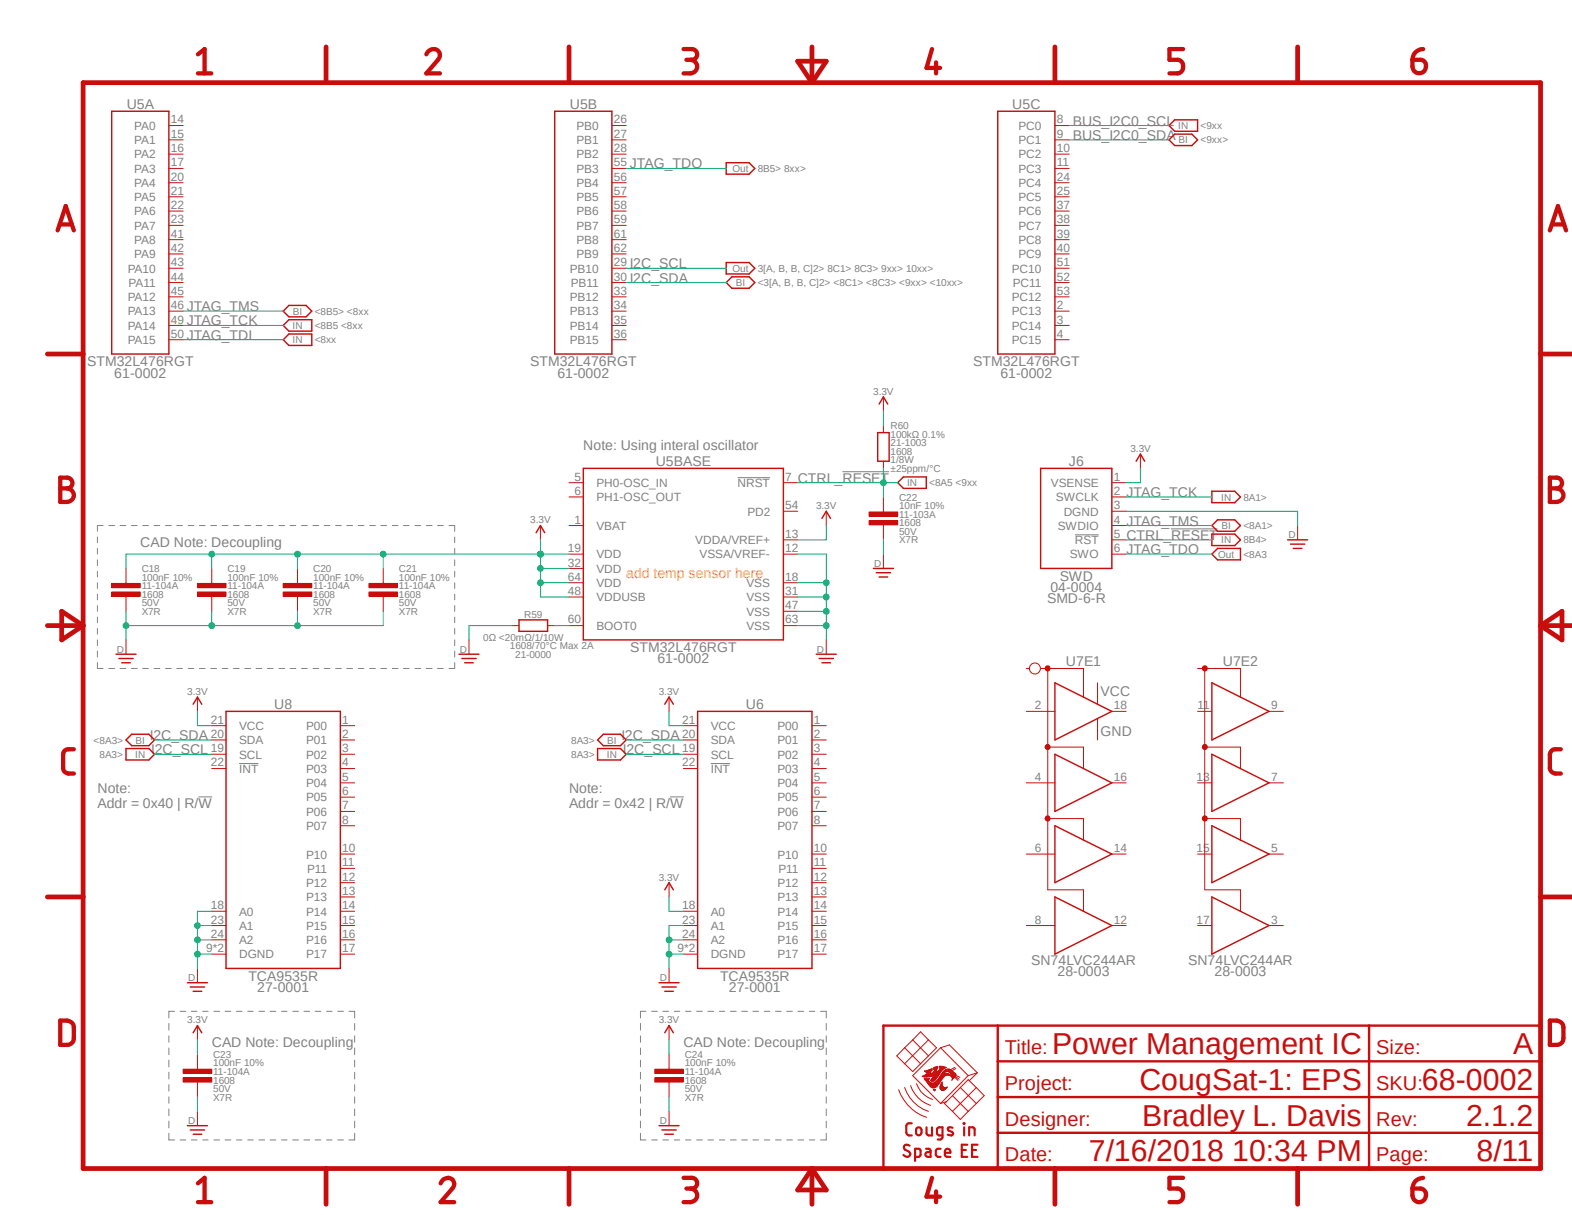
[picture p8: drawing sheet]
<svg xmlns="http://www.w3.org/2000/svg" width="279mm" height="216mm" viewBox="0 0 279 216" stroke-linecap="round" stroke-linejoin="round" font-family="sans-serif">
<path d="M8 6.1l271.4 104.1M279.4 111.6l-271.4 104.1" fill="none" stroke="#fff" stroke-width=".18"/>
<g fill="none" stroke="#808080" stroke-width=".18">
<path d="M17.3 95.4v1M17.3 97.5v1M17.3 99.5v1M18.3 93.4h-1v1M19.3 93.4h1.1M21.3 93.4h1.1M23.4 93.4h1M25.4 93.4h1M27.4 93.4h1M29.4 93.4h1M31.4 93.4h1M33.4 93.4h1.1"/>
<path d="M35.4 93.4h1M37.5 93.4h1M39.5 93.4h1M41.5 93.4h1M43.5 93.4h1M45.5 93.4h1M47.5 93.4h1.1M49.6 93.4h1M51.6 93.4h1M53.6 93.4h1M55.6 93.4h1M57.6 93.4h1"/>
<path d="M59.6 93.4h1.1M61.6 93.4h1.1M63.7 93.4h1M65.7 93.4h1M67.7 93.4h1M69.7 93.4h1M71.7 93.4h1M73.7 93.4h1.1M75.8 93.4h1M77.8 93.4h1M79.8 93.4h1v1M80.8 95.4v1"/>
<path d="M80.8 97.5v1M80.8 99.5v1M131.1 84.9h5.8M149.7 83.8h8.3M191.1 95h4.2M208.1 94h8.3M17.3 117.7v1.1h1M17.3 101.5v1M17.3 103.5v1.1M17.3 105.6v1M17.3 107.6v1M17.3 109.6v1.1"/>
<path d="M17.3 111.7v1M17.3 113.7v1M17.3 115.7v1.1M19.3 118.8h1.1M21.3 118.8h1.1M23.4 118.8h1M25.4 118.8h1M27.4 118.8h1M29.4 118.8h1M31.4 118.8h1M33.4 118.8h1.1M35.4 118.8h1"/>
<path d="M37.5 118.8h1M39.5 118.8h1M41.5 118.8h1M43.5 118.8h1M45.5 118.8h1M47.5 118.8h1.1M49.6 118.8h1M51.6 118.8h1M53.6 118.8h1M55.6 118.8h1M57.6 118.8h1M59.6 118.8h1.1"/>
<path d="M61.6 118.8h1.1M63.7 118.8h1M65.7 118.8h1M67.7 118.8h1M69.7 118.8h1M71.7 118.8h1M73.7 118.8h1.1M75.8 118.8h1M77.8 118.8h1M80.8 101.5v1M80.8 103.5v1.1M80.8 105.6v1"/>
<path d="M80.8 107.6v1M80.8 109.6v1.1M80.8 111.7v1M80.8 113.7v1M80.8 115.7v1.1M80.8 117.7v1.1h-1M42.5 135.7h3.4M126.3 135.7h3.5M35.3 141.6h2.4M119.1 141.6h2.4M31 179.7h-1v1.2M32 179.7h1"/>
<path d="M34 179.7h1M36 179.7h1M38 179.7h1M40 179.7h1M42 179.7h1M44 179.7h1M46 179.7h1M48 179.7h1M50 179.7h1M52 179.7h1M54 179.7h1M56 179.7h1"/>
<path d="M58 179.7h1M60 179.7h1M62 179.7h1v1.2M114.8 179.7h-1v1.2M115.8 179.7h1M117.8 179.7h1M119.8 179.7h1M121.8 179.7h1M123.8 179.7h1M125.8 179.7h1M127.8 179.7h1M129.8 179.7h1.1"/>
<path d="M131.8 179.7h1M133.8 179.7h1M135.8 179.7h1M137.8 179.7h1.1M139.8 179.7h1M141.8 179.7h1M143.8 179.7h1M145.8 179.7h1.1v1.2M30 181.9v1.1M30 184.1v1.1M30 186.2v1.2M30 188.4v1.2"/>
<path d="M30 190.5v1.2M30 192.7v1.2M30 194.9v1.1M30 197.1v1.1M30 199.2v1.2M63 181.9v1.1M63 184.1v1.1M63 186.2v1.2M63 188.4v1.2M63 190.5v1.2M63 192.7v1.2M63 194.9v1.1"/>
<path d="M63 197.1v1.1M63 199.2v1.2M113.8 181.9v1.1M113.8 184.1v1.1M113.8 186.2v1.2M113.8 188.4v1.2M113.8 190.5v1.2M113.8 192.7v1.2M113.8 194.9v1.1M113.8 197.1v1.1M113.8 199.2v1.2M146.9 181.9v1.1"/>
<path d="M146.9 184.1v1.1M146.9 186.2v1.2M146.9 188.4v1.2M146.9 190.5v1.2M146.9 192.7v1.2M146.9 194.9v1.1M146.9 197.1v1.1M146.9 199.2v1.2M30 201.4v1.2h1M32 202.6h1M34 202.6h1M36 202.6h1"/>
<path d="M38 202.6h1M40 202.6h1M42 202.6h1M44 202.6h1M46 202.6h1M48 202.6h1M50 202.6h1M52 202.6h1M54 202.6h1M56 202.6h1M58 202.6h1M60 202.6h1"/>
<path d="M63 201.4v1.2h-1M113.8 201.4v1.2h1M115.8 202.6h1M117.8 202.6h1M119.8 202.6h1M121.8 202.6h1M123.8 202.6h1M125.8 202.6h1M127.8 202.6h1M129.8 202.6h1.1M131.8 202.6h1M133.8 202.6h1"/>
<path d="M135.8 202.6h1M137.8 202.6h1.1M139.8 202.6h1M141.8 202.6h1M143.8 202.6h1M146.9 201.4v1.2h-1.1"/>
</g>
<g fill="none" stroke="#c90d0c" stroke-width=".85">
<path d="M14.8 14.7h259v192.9h-259zM58 8.3v6.4M101.1 8.3v6.4M141.8 10.9h5.1l-2.6 3.8zM144.3 8.3v6.4M187.5 8.3v6.4M230.6 8.3v6.4M8.4 62.9h6.4M273.8 62.9h5.6M8.4 111.2h6.4M11 108.6l3.8 2.6-3.8 2.5zM273.8 111.2h5.6"/>
<path d="M273.8 111.2l3.8-2.6v5.1zM8.4 159.4h6.4M273.8 159.4h5.6M58 207.6v6.4M101.1 207.6v6.4M144.3 207.6v6.4M144.3 207.6l2.6 3.9h-5.1zM187.5 207.6v6.4M230.6 207.6v6.4"/>
</g>
<g fill="none" stroke="#c90d0c" stroke-width=".76">
<path d="M35.2 9.7l1.2-1v4.3M35.2 13h2.3M75.8 9.7a1.23 1.23 0 0 1 1.2-1 1.23 1.23 0 0 1 1.2 1.1l-.3 .8-2.1 2.4h2.4M121.5 8.7h1.4a.95 .95 0 0 1 1 1 .95 .95 0 0 1-1 .9h-.9M122.7 10.6a1.21 1.21 0 0 1 1.2 1.2 1.21 1.21 0 0 1-1.2 1.2h-1.2M165.7 8.7l-1 3.4h2.4M166.4 11.1v1.9M210.3 8.7h-2.4v1.9h1.4a1.23 1.23 0 0 1 1 1.2 1.23 1.23 0 0 1-1 1.2h-1.4M251 10.6h1.5a1.2 1.2 0 0 1 .9 1.4 1.2 1.2 0 0 1-1.2 1 1.2 1.2 0 0 1-1.2-1.2zM252.9 8.7a1.88 1.88 0 0 0-1.9 1.9M10.6 39.9h2.2M275.8 39.9h2.2"/>
<path d="M10.2 40.9l1.5-4.3 1.4 4.3M275.5 40.9l1.4-4.3 1.4 4.3M10.7 84.9h1.2a.95 .95 0 0 1 1 .9 .95 .95 0 0 1-1 1 1.21 1.21 0 0 1 1.2 1.2 1.21 1.21 0 0 1-1.2 1.2h-1.2zM10.7 86.8h1.2M275.5 84.9h1.2a.95 .95 0 0 1 .9 .9 .95 .95 0 0 1-.9 1 1.21 1.21 0 0 1 1.2 1.2 1.21 1.21 0 0 1-1.2 1.2h-1.2zM275.5 86.8h1.2M13.1 133.1h-1a.87 .87 0 0 0-.9 1v2.4a.97 .97 0 0 0 .9 1h1M277.4 133.1h-1a.94 .94 0 0 0-.9 1v2.4a1.07 1.07 0 0 0 .9 1h1M10.7 181.4a2.22 2.22 0 0 1 2.2 .5l.2 .7v1.9a1.13 1.13 0 0 1-1.2 1.2h-1.2zM275.5 181.4a2.22 2.22 0 0 1 2.2 .5l.2 .7v1.9a1.13 1.13 0 0 1-1.2 1.2h-1.2zM35.2 210.3l1.2-1v4.3M35.2 213.6h2.3"/>
<path d="M78.3 210.3a1.2 1.2 0 0 1 1.4-1 1.2 1.2 0 0 1 1 1.4l-.3 .5-2.1 2.4h2.4M121.5 209.3h1.4a.95 .95 0 0 1 1 .9 .95 .95 0 0 1-1 1h-.9M122.7 211.2a1.21 1.21 0 0 1 1.2 1.2 1.21 1.21 0 0 1-1.2 1.2h-1.2M165.7 209.3l-1 3.3h2.4M166.4 211.7v1.9M210.3 209.3h-2.4v1.9h1.4a1.23 1.23 0 0 1 1 1.2 1.23 1.23 0 0 1-1 1.2h-1.4M251 211.2h1.5a1.2 1.2 0 0 1 .9 1.3 1.2 1.2 0 0 1-1.2 1.1 1.2 1.2 0 0 1-1.2-1.2zM252.9 209.3a1.88 1.88 0 0 0-1.9 1.9"/>
</g>
<path d="M177.3 194.9h96.5M177.3 182.2v25.4M177.3 188.6h96.5M243.3 182.2v25.4M273.8 182.2h-116.8v25.4M177.3 201.3h96.5" fill="none" stroke="#c90d0c" stroke-width=".42"/>
<g fill="none" stroke="#c90d0c" stroke-width=".18">
<path d="M30 22.3h2.6M30 24.8h2.6M30 27.4h2.6M30 29.9h2.6M30 32.5h2.6M30 35h2.6M30 37.5h2.6M108.8 22.3h2.5M108.8 24.8h2.5M108.8 27.4h2.5M108.8 29.9h2.5M108.8 32.5h2.5"/>
<path d="M108.8 35h2.5M108.8 37.5h2.5M187.5 22.3h2.5M187.5 24.8h2.5M187.5 27.4h2.5M187.5 29.9h2.5M187.5 32.5h2.5M187.5 35h2.5M187.5 37.5h2.5M30 40h2.6M30 42.6h2.6M30 45.1h2.6"/>
<path d="M30 47.7h2.6M30 50.2h2.6M30 52.7h2.6M30 55.3h2.6M30 57.8h2.6M108.8 40h2.5M108.8 42.6h2.5M108.8 45.1h2.5M108.8 47.7h2.5M108.8 50.2h2.5M108.8 52.7h2.5M108.8 55.3h2.5"/>
<path d="M108.8 57.8h2.5M187.5 40h2.5M187.5 42.6h2.5M187.5 45.1h2.5M187.5 47.7h2.5M187.5 50.2h2.5M187.5 52.7h2.5M187.5 55.3h2.5M187.5 57.8h2.5M30 60.4h2.6M108.8 60.4h2.5M157 70.5v2.6"/>
<path d="M187.5 60.4h2.5M96.1 93.4v2.5M101.1 85.8h2.6M101.1 88.3h2.6M101.1 93.4h2.6M101.1 98.5h2.6M139.2 85.8h2.6M139.2 90.8h2.6M139.2 95.9h2.6M139.2 98.5h2.6M146.9 90.8v2.6M197.6 85.8h2.6"/>
<path d="M197.6 88.3h2.6M197.6 90.8h2.6M197.6 93.4h2.6M197.6 95.9h2.6M197.6 98.5h2.6M22.4 101v2.5M22.4 106.1v2.5M22.4 113.7v2.5M101.1 106.1h2.6M101.1 101h2.6M101.1 103.5h2.6M101.1 111.2h2.6"/>
<path d="M139.2 106.1h2.6M139.2 103.5h2.6M139.2 111.2h2.6M139.2 108.6h2.6M146.9 113.7v2.5M37.6 128.9h2.6M37.6 131.5h2.6M37.6 134h2.6M37.6 136.6h2.6M60.5 128.9h2.5M60.5 131.5h2.5M60.5 134h2.5"/>
<path d="M60.5 136.6h2.5M60.5 139.1h2.5M60.5 141.6h2.5M60.5 144.2h2.5M60.5 146.7h2.5M60.5 151.8h2.5M60.5 154.3h2.5M60.5 156.8h2.5M60.5 159.4h2.5M37.6 161.9h2.6M37.6 164.5h2.6M37.6 167h2.6"/>
<path d="M37.6 169.5h2.6M60.5 161.9h2.5M60.5 164.5h2.5M60.5 167h2.5M60.5 169.5h2.5M159.7 193.6a7.9 7.9 0 0 0 5 4.9M160.8 193.3a6.9 6.9 0 0 0 4.2 4.2M160.8 186.2l-1.4 1.4 1.4 1.4M160.8 186.2l2.8 2.8M161.8 192.9a5.6 5.6 0 0 0 3.6 3.5M162.2 184.8l1.4-1.5 1.4 1.5M162.2 184.8l-1.4 1.4"/>
<path d="M162.2 184.8l2.8 2.8M162.9 192.6a4.4 4.4 0 0 0 2.8 2.8M164 191.2h1.6M164 191.3h1.3M164.3 191.1l-.4 .2 .8 .1 1.2-.3-.2 .5M164.3 191.1h2.5M164.3 190.3h.1M164.3 190.3l.5 .4-.1 .2M164.3 191.7h.8M164.3 190.4h1.1M164.4 191.8h.7M164.4 191.1h2.4"/>
<path d="M164.5 191.9h.4M164.5 190.5h.9M164.5 192h.5M164.5 191h2.4M164.6 192.1h.5M164.6 190.5h.8M164.7 192.2h.4M164.7 190.9l-.4 .2M164.7 190.9h2.3M164.7 190.2h.8M164.7 192.2h.5M164.8 190.8h.6"/>
<path d="M164.8 190.6h.6M164.8 192.3h.6M164.8 190.7h.6M164.9 192.5h2M164.9 191.9l.3-.3-.9 .1 .9 1.2M164.9 191.9l.6 .5M165 192.6h1.8M165 190.2h.7M165 184.8l1.5 1.4-4.3 4.2-1.4-1.4M165 184.8l-4.2 4.2M165.1 192.7h1.7M165.1 192.8h1.6"/>
<path d="M165.2 192.9a.78 .78 0 0 0 1.1 .3M165.2 192.9h1.5M165.2 190.1h.5M165.3 193h1.3M165.3 193h1.2M165.4 193.1h1M165.4 192h.7M165.4 191.9h.8M165.4 190h.3M165.5 192.1h.5M165.5 191.8h.8M165.6 193.2h.7"/>
<path d="M165.6 190.8h1.4M165.6 191.7h.8M165.6 189.9h.1M165.7 191.6l-.3 .4 .2 .2 .4-.1M165.7 189.9v.3l-.3 .1v.6l.5-.4M165.7 189.9l-1.4 .4M165.7 191.6h.7M165.7 191.6h.8M165.7 190.7h1.3M165.8 191.5h.7M165.8 191.4h.8M165.8 190.6h1.3"/>
<path d="M165.9 191.3h.8M165.9 191.2h.9M165.9 190.5h.6M165.9 189.7l.1 .4 .1-.1-.1 .4M165.9 190h.6M165.9 189.9h.6M165.9 189.7h.8M166 193.7h.2M166 192.4h1M166 190.4l-.1 .1M166 190.4h.5M166.1 190.2h.4"/>
<path d="M166.1 193.6h.2l-.2 .2M166.1 190.1h.4M166.2 192l-.2 .1M166.2 189.7h-.3M166.2 189.7h.5M166.2 192.3h.8M166.2 193.6h-.3l.2 .2M166.3 192.2l-.5 .2h-1M166.3 192.2h.8M166.4 192.2h.7M166.4 189.6l.3-.1v.3h-.8M166.4 189.6l-.2 .1"/>
<path d="M166.4 189.6h.3M166.4 193.1l-.1 .1M166.5 190.4v.2l.2-.1M166.5 189.8v.6M166.5 192.1h.7M166.5 191.5l-.3 .5M166.5 190.5h.7M166.6 192h.7M166.6 193l-.2 .1M166.7 191.9h.6M166.7 190.5h.5M166.7 191.8h.7"/>
<path d="M166.8 190.4h.5M166.8 191.1l-.3 .4M166.8 191.7h.6M166.8 191.7l-.5 .5M166.8 191.6h.7M166.8 190.2h.6M166.8 192.6l-.2 .4M166.9 191.6h.7M166.9 190.2l-.2 .3M166.9 190.2h.5M167 191.5h.6M167 191.4h.7"/>
<path d="M167 190.8l-.2 .3M167 190.1h.5M167 189.7h1.1M167 189.6h.8M167 191.3h.8M167 190h.6M167.1 193.4h1.1M167.1 193.3h1.2M167.1 193.2h.6M167.1 193.1h.5M167.1 193h.5M167.1 189.9h.6"/>
<path d="M167.1 193.5h1M167.1 193h.4M167.1 189.8h.8M167.1 191.2h.8M167.2 186.2l4.9 4.9M167.2 186.2l-5 4.9 5 5M167.2 186.2l1.5-.5 5 4.9M167.2 193.5h.8M167.2 192.9h.3M167.2 192.8h.2M167.2 191.1h.9M167.2 192.7h.2"/>
<path d="M167.2 191.1h1.7M167.3 193.6h.6M167.3 192.6h.1M167.3 191h1.5M167.3 192.5l.2-.2-.1 .4M167.3 192.5l-.2 .6 .1 .4M167.3 192.5h.1M167.3 190.9h1.4M167.4 193.7h.4M167.4 192.4h.1M167.4 190.8h1.1M167.4 192.7l.1 .3"/>
<path d="M167.4 192.3l.1 .1M167.4 190.7h.4M167.4 190.7l-.6 1M167.5 193l.3 .3 .6-.1a.69 .69 0 0 1-.5 .5 .69 .69 0 0 1-.7-.2M167.5 190.6h.4M167.6 190.5h.3M167.6 190.5h.5M167.7 190.4h1.5M167.8 190.2h1.4M167.9 189.8l-.4 .3-.5 .7M167.9 189.8l.3-.1-1.2-.2v.3h.1l-.2 .4M167.9 191.2l-1.1 1.4"/>
<path d="M167.9 190.2h1.1M168.1 190.1h.8M168.1 190.1a1.08 1.08 0 0 1 1.4 .4l.2 .2M168.1 190.1l-.7 .6M168.2 195.7l-.3 .4 1.4 1.4M168.3 193.2h.1M168.4 191.1l-.5 .1M168.6 190.5h.8M168.7 190.5h.8M168.8 191.1h.2M168.8 190.6l-.5-.2-.5 .3 .6 .1 .6 .3M168.8 190.6h.8"/>
<path d="M168.8 190.6l.3 .4M168.9 191.1h.1M168.9 190.7h.8M169 190.8h.8M169 191.2h.8M169 190.9h.9M169.1 191h.8M169.1 191v.2h-.1l.3 .4M169.1 191.3h.7M169.1 191.1h.7M169.1 191.1h.8M169.2 191.4h.5l.6 .6"/>
<path d="M169.2 191.5h.4M169.2 191.8v.2M169.2 191.7h.1M169.2 191.6h.3M169.3 194.7l2.8 2.8M169.3 197.5l1.4 1.4 1.4-1.4M169.3 194.7l-1.1 1M169.3 191.6h.1M169.3 191.6l-.1 .2M169.4 191.6l-.2 .2M169.7 189.7l-.8 .4M169.7 190.7l.2 .2"/>
<path d="M169.8 191.3l.7 .5M169.8 191.2l-.4 .4M169.8 191.1l.8 .3M169.9 189.9l-.7 .4M169.9 190.9l-.1 .3M170.7 193.3l1.4-1.4 1.4 1.4M170.7 193.3l-1.4 1.4M170.7 193.3l2.8 2.8M172.1 191.1l-4.9 5 1-.4M173.5 193.3l1.4 1.4-1.4 1.4M173.5 196.1l-1.4 1.4M173.5 193.3l-4.2 4.2"/>
<path d="M173.7 190.6l-1.6 .5M173.7 190.6l-1.4 1.4"/>
</g>
<g fill="none" stroke="#c90d0c" stroke-width=".38">
<path d="M162.1 199.6h-.8l-.2 .5 .1 1.4 .3 .3h.6M171.3 199.6l.1 .1zM161.7 203.6a.6 .6 0 0 0-1 .3l.2 .4 .6 .3a.55 .55 0 0 1 .1 .9 .55 .55 0 0 1-.8-.1l-.2-.2M162.6 205.6h.7l.3-.2v-.9l-.2-.3-.8-.1v2.2M162.9 200.5a.52 .52 0 0 1 .5-.2 .52 .52 0 0 1 .4 .5v.5a.49 .49 0 0 1-.5 .5 .49 .49 0 0 1-.5-.5zM164.6 204.1l.6 .1 .2 .3v1.1h-.5a.42 .42 0 0 1-.4-.5 .42 .42 0 0 1 .4-.4h.5M164.7 200.3v1.2l.4 .3h.6v-1.5M167.2 204.1l-.7 .1-.2 .3 .1 .9 .3 .2h.5M167.5 201.8h-.6l-.3-.3-.1-.8 .3-.3 .7-.1v1.8l-.3 .4h-.5M167.9 204.9h1a.51 .51 0 0 0-.3-.8 .51 .51 0 0 0-.7 .5v.6l.2 .3 .8 .1M169.3 200.4a.61 .61 0 0 0-.9 .1l.2 .4 .6 .2 .2 .4a.63 .63 0 0 1-1 .1M170.9 204.3h.8"/>
<path d="M171.4 200.3v1.5M171.9 203.4h-1v2.2h1M172.3 201.8v-1.5h.6l.3 .2v1.3M172.8 204.3h.7M173.7 203.4h-.9v2.2h.9"/>
</g>
<g fill="none" stroke="#c90d0c" stroke-width=".25">
<path d="M19.9 19.8h10.1v43.1h-10.1zM98.6 19.8h10.2v43.1h-10.2zM177.3 19.8h10.2v43.1h-10.2zM156.3 71.8l.7-1.3 .8 1.3M95.3 94.7l.8-1.3 .7 1.3M103.7 83.2h35.5v30.5h-35.5zM146.1 92.1l.8-1.3 .7 1.3M185 83.2h12.6v17.8h-12.6zM20.6 116.2h3.6M21.1 117h2.6M21.6 117.8h1.6M145.1 116.2h3.5"/>
<path d="M145.6 117h2.5M146.1 117.8h1.5M40.2 126.4h20.3v45.7h-20.3z"/>
</g>
<path d="M19.9 103.7h5v.7h-5z" fill-rule="evenodd" fill="#c90d0c"/>
<path d="M19.9 103.7h5v.7h-5z" fill="none" stroke="#c90d0c" stroke-width=".18"/>
<path d="M19.9 105.2h5v.8h-5z" fill-rule="evenodd" fill="#c90d0c"/>
<path d="M19.9 105.2h5v.8h-5zM22.4 103.5v.2M22.4 106v.1M37.6 101v2.5M37.6 106.1v2.5" fill="none" stroke="#c90d0c" stroke-width=".18"/>
<path d="M35.1 103.7h5.1v.7h-5.1z" fill-rule="evenodd" fill="#c90d0c"/>
<path d="M35.1 103.7h5.1v.7h-5.1z" fill="none" stroke="#c90d0c" stroke-width=".18"/>
<path d="M35.1 105.2h5.1v.8h-5.1z" fill-rule="evenodd" fill="#c90d0c"/>
<path d="M35.1 105.2h5.1v.8h-5.1zM37.6 103.5v.2M37.6 106v.1M52.9 101v2.5M52.9 106.1v2.5" fill="none" stroke="#c90d0c" stroke-width=".18"/>
<path d="M50.3 103.7h5.1v.7h-5.1z" fill-rule="evenodd" fill="#c90d0c"/>
<path d="M50.3 103.7h5.1v.7h-5.1z" fill="none" stroke="#c90d0c" stroke-width=".18"/>
<path d="M50.3 105.2h5.1v.8h-5.1z" fill-rule="evenodd" fill="#c90d0c"/>
<path d="M50.3 105.2h5.1v.8h-5.1zM52.9 103.5v.2M52.9 106v.1M68.1 101v2.5M68.1 106.1v2.5" fill="none" stroke="#c90d0c" stroke-width=".18"/>
<path d="M65.6 103.7h5.1v.7h-5.1z" fill-rule="evenodd" fill="#c90d0c"/>
<path d="M65.6 103.7h5.1v.7h-5.1z" fill="none" stroke="#c90d0c" stroke-width=".18"/>
<path d="M65.6 105.2h5.1v.8h-5.1z" fill-rule="evenodd" fill="#c90d0c"/>
<path d="M157 75.6v1.3M157 82v1.2M157 88.3v2.5M157 93.4v2.5M65.6 105.2h5.1v.8h-5.1zM68.1 103.5v.2M68.1 106v.1M83.4 113.7v2.5M91 111.2h1.2M97.3 111.2h1.3" fill="none" stroke="#c90d0c" stroke-width=".18"/>
<path d="M156 76.9h2v5.1h-2zM81.6 116.2h3.5M82.1 117h2.5M82.6 117.8h1.5M92.2 110.2h5.1v2h-5.1z" fill="none" stroke="#c90d0c" stroke-width=".25"/>
<path d="M154.5 91h5.1v.7h-5.1z" fill-rule="evenodd" fill="#c90d0c"/>
<path d="M154.5 91h5.1v.7h-5.1z" fill="none" stroke="#c90d0c" stroke-width=".18"/>
<path d="M154.5 92.5h5.1v.8h-5.1z" fill-rule="evenodd" fill="#c90d0c"/>
<path d="M154.5 92.5h5.1v.8h-5.1zM157 90.8v.2M157 93.3v.1M157 98.5v2.5M202.7 80.7v2.5M230.6 93.4v2.5M35.1 123.9v2.5M35.1 172.1v2.5M35.1 182.2v2.6M35.1 187.3v2.6M35.1 192.4v2.5M35.1 197.5v2.5" fill="none" stroke="#c90d0c" stroke-width=".18"/>
<g fill="none" stroke="#c90d0c" stroke-width=".25">
<path d="M201.9 82l.8-1.3 .8 1.3M228.9 95.9h3.5M229.4 96.7h2.5M229.9 97.5h1.5M155.2 101h3.6M155.7 101.8h2.6M156.3 102.5h1.5M34.3 125.1l.8-1.2 .8 1.2M33.3 174.6h3.6M33.8 175.4h2.6M34.3 176.1h1.6M34.3 183.5l.8-1.3 .8 1.3"/>
<path d="M33.3 200h3.6M33.8 200.8h2.6M34.3 201.5h1.6"/>
</g>
<path d="M32.6 190h5v.8h-5z" fill-rule="evenodd" fill="#c90d0c"/>
<path d="M32.6 190h5v.8h-5z" fill="none" stroke="#c90d0c" stroke-width=".18"/>
<path d="M32.6 191.5h5v.8h-5z" fill-rule="evenodd" fill="#c90d0c"/>
<g fill="none" stroke="#c90d0c" stroke-width=".18">
<path d="M118.9 123.9v2.5M121.5 128.9h2.5M121.5 131.5h2.5M121.5 134h2.5M121.5 136.6h2.5M144.3 128.9h2.6M144.3 131.5h2.6M144.3 134h2.6M144.3 136.6h2.6M144.3 139.1h2.6M144.3 141.6h2.6M144.3 144.2h2.6"/>
<path d="M144.3 146.7h2.6M144.3 151.8h2.6M144.3 154.3h2.6M144.3 156.8h2.6M144.3 159.4h2.6M118.9 172.1v2.5M121.5 161.9h2.5M121.5 164.5h2.5M121.5 167h2.5M121.5 169.5h2.5M144.3 161.9h2.6M144.3 164.5h2.6"/>
<path d="M144.3 167h2.6M144.3 169.5h2.6M32.6 191.5h5v.8h-5zM35.1 189.9v.1M35.1 192.3v.1M118.9 182.2v2.6M118.9 187.3v2.6M118.9 192.4v2.5M118.9 197.5v2.5"/>
</g>
<path d="M22.4 131.5l1-1h3.1l1 1-1 1h-3.1zM22.4 133h4.1l1 1-1 1h-4.1zM118.2 125.1l.7-1.2 .8 1.2M124 126.4h20.3v45.7h-20.3zM117.1 174.6h3.6M117.6 175.4h2.6M118.2 176.1h1.5M118.2 183.5l.7-1.3 .8 1.3M117.1 200h3.6M117.6 200.8h2.6M118.2 201.5h1.5" fill="none" stroke="#c90d0c" stroke-width=".25"/>
<path d="M116.4 190h5.1v.8h-5.1z" fill-rule="evenodd" fill="#c90d0c"/>
<path d="M116.4 190h5.1v.8h-5.1z" fill="none" stroke="#c90d0c" stroke-width=".18"/>
<path d="M116.4 191.5h5.1v.8h-5.1z" fill-rule="evenodd" fill="#c90d0c"/>
<g fill="none" stroke="#c90d0c" stroke-width=".18">
<path d="M182.4 118.8h.6M185 118.8h7.6v5.1M186.2 118.8v39.3h6.4v3.8M182.4 126.4h5.1M182.4 139.1h5.1M186.2 132.8h6.4v3.8M195.1 121.3v3.8M195.1 127.7v3.8M197.6 126.4h2.6M197.6 139.1h2.6M118.9 156.8v2.6M182.4 151.8h5.1"/>
<path d="M186.2 145.5h6.4v3.8M197.6 151.8h2.6M182.4 164.5h5.1M197.6 164.5h2.6M116.4 191.5h5.1v.8h-5.1zM118.9 189.9v.1M118.9 192.3v.1"/>
<circle cx="183.9" cy="118.8" r=".98"/>
</g>
<g fill="none" stroke="#c90d0c" stroke-width=".25">
<path d="M129.1 28.9h4l1.1 1-1.1 1h-4zM208.8 23.8h3l1.1 1-1.1 1.1h-3l-1-1.1zM208.8 21.3h4.1v2h-4.1l-1-1zM50.3 57.8l1.1-1h4v2h-4zM51.4 54.3h3l1 1-1 1h-3l-1.1-1zM129.1 50.2l1-1h3l1.1 1-1.1 1h-3zM129.1 46.7h4l1.1 1-1.1 1h-4zM50.3 60.4l1.1-1h4v2h-4zM159.6 85.8l1-1h4v2h-4zM215.4 87.3h4.1l1 1-1 1h-4.1zM215.4 94.9h4.1l1 1-1 1h-4.1zM216.4 92.4h3.1l1 1-1 1h-3.1l-1-1z"/>
<path d="M216.4 97.5h4.1v2h-4.1l-1-1zM106.2 131.5l1-1h3.1l1 1-1 1h-3.1zM106.2 133h4.1l1 1-1 1h-4.1zM187.5 121.3l10.1 5.1-10.1 5.1zM187.5 134l10.1 5.1-10.1 5.1zM118.2 158.1l.7-1.3 .8 1.3M187.5 146.7l10.1 5.1-10.1 5zM187.5 159.4l10.1 5.1-10.1 5z"/>
</g>
<path d="M186.1 145.3h.3v.3h-.3l-.1-.1h.3h-.3z" fill-rule="evenodd" fill="#c90d0c"/>
<path d="M186.1 145.3h.3v.3h-.3l-.1-.1h.3h-.3z" fill="none" stroke="#c90d0c" stroke-width=".18"/>
<path d="M186 145.2h.4v.5h-.4l-.1-.2 .3-.3 .2 .3-.2 .1-.3-.1z" fill-rule="evenodd" fill="#c90d0c"/>
<path d="M186 145.2h.4v.5h-.4l-.1-.2 .3-.3 .2 .3-.2 .1-.3-.1z" fill="none" stroke="#c90d0c" stroke-width=".18"/>
<path d="M185.8 145.2l.3-.2h.3l.2 .2v.5l-.2 .2h-.3l-.3-.4h.1l.1-.3h.3l.2 .3-.2 .2h-.2l-.3-.2z" fill-rule="evenodd" fill="#c90d0c"/>
<path d="M185.8 145.2l.3-.2h.3l.2 .2v.5l-.2 .2h-.3l-.3-.4h.1l.1-.3h.3l.2 .3-.2 .2h-.2l-.3-.2z" fill="none" stroke="#c90d0c" stroke-width=".18"/>
<path d="M186.1 132.6h.3v.3h-.3l-.1-.1h.3h-.3z" fill-rule="evenodd" fill="#c90d0c"/>
<path d="M186.1 132.6h.3v.3h-.3l-.1-.1h.3h-.3z" fill="none" stroke="#c90d0c" stroke-width=".18"/>
<path d="M186 132.5h.4v.5h-.4l-.1-.2 .3-.3 .2 .3-.2 .1-.3-.1z" fill-rule="evenodd" fill="#c90d0c"/>
<path d="M186 132.5h.4v.5h-.4l-.1-.2 .3-.3 .2 .3-.2 .1-.3-.1z" fill="none" stroke="#c90d0c" stroke-width=".18"/>
<path d="M185.8 132.5l.3-.2h.3l.2 .2v.5l-.2 .2h-.3l-.3-.4h.1l.1-.3h.3l.2 .3-.2 .2h-.2l-.3-.2z" fill-rule="evenodd" fill="#c90d0c"/>
<path d="M185.8 132.5l.3-.2h.3l.2 .2v.5l-.2 .2h-.3l-.3-.4h.1l.1-.3h.3l.2 .3-.2 .2h-.2l-.3-.2z" fill="none" stroke="#c90d0c" stroke-width=".18"/>
<path d="M186.1 118.6h.3v.3h-.3l-.1-.1h.3h-.3z" fill-rule="evenodd" fill="#c90d0c"/>
<path d="M186.1 118.6h.3v.3h-.3l-.1-.1h.3h-.3z" fill="none" stroke="#c90d0c" stroke-width=".18"/>
<path d="M186 118.5h.4v.5l-.2 .1-.2-.1-.1-.2 .2-.1 .1-.1 .2 .2-.2 .2-.3-.2z" fill-rule="evenodd" fill="#c90d0c"/>
<path d="M186 118.5h.4v.5l-.2 .1-.2-.1-.1-.2 .2-.1 .1-.1 .2 .2-.2 .2-.3-.2z" fill="none" stroke="#c90d0c" stroke-width=".18"/>
<path d="M185.8 118.5l.3-.2h.3l.2 .2v.5l-.2 .2h-.3l-.3-.4 .3-.3h.2l.2 .3-.2 .3h-.2l-.3-.3z" fill-rule="evenodd" fill="#c90d0c"/>
<g fill="none" stroke="#c90d0c" stroke-width=".18">
<path d="M185.8 118.5l.3-.2h.3l.2 .2v.5l-.2 .2h-.3l-.3-.4 .3-.3h.2l.2 .3-.2 .3h-.2l-.3-.3zM212.9 118.8h7.6v5.1M214.1 118.8v39.3h6.4v3.8M212.9 126.4h2.5M212.9 139.1h2.5M214.1 132.8h6.4v3.8M225.6 126.4h2.5M225.6 139.1h2.5M212.9 151.8h2.5M214.1 145.5h6.4v3.8M225.6 151.8h2.5M212.9 164.5h2.5"/>
<path d="M225.6 164.5h2.5"/>
</g>
<path d="M215.4 121.3l10.2 5.1-10.2 5.1zM215.4 134l10.2 5.1-10.2 5.1zM215.4 146.7l10.2 5.1-10.2 5zM215.4 159.4l10.2 5.1-10.2 5z" fill="none" stroke="#c90d0c" stroke-width=".25"/>
<path d="M214 145.3h.3v.3h-.3v-.1h.2h-.2z" fill-rule="evenodd" fill="#c90d0c"/>
<path d="M214 145.3h.3v.3h-.3v-.1h.2h-.2z" fill="none" stroke="#c90d0c" stroke-width=".18"/>
<path d="M213.9 145.2h.5v.5h-.5l-.1-.2 .3-.3 .2 .3-.1 .1h-.2l-.2-.1z" fill-rule="evenodd" fill="#c90d0c"/>
<path d="M213.9 145.2h.5v.5h-.5l-.1-.2 .3-.3 .2 .3-.1 .1h-.2l-.2-.1z" fill="none" stroke="#c90d0c" stroke-width=".18"/>
<path d="M213.8 145.2l.2-.2h.3l.2 .2v.5l-.2 .2h-.3l-.3-.4h.1l.1-.3h.3l.3 .3-.3 .2h-.2l-.3-.2z" fill-rule="evenodd" fill="#c90d0c"/>
<path d="M213.8 145.2l.2-.2h.3l.2 .2v.5l-.2 .2h-.3l-.3-.4h.1l.1-.3h.3l.3 .3-.3 .2h-.2l-.3-.2z" fill="none" stroke="#c90d0c" stroke-width=".18"/>
<path d="M214 132.6h.3v.3h-.3v-.1h.2h-.2z" fill-rule="evenodd" fill="#c90d0c"/>
<path d="M214 132.6h.3v.3h-.3v-.1h.2h-.2z" fill="none" stroke="#c90d0c" stroke-width=".18"/>
<path d="M213.9 132.5h.5v.5h-.5l-.1-.2 .3-.3 .2 .3-.1 .1h-.2l-.2-.1z" fill-rule="evenodd" fill="#c90d0c"/>
<path d="M213.9 132.5h.5v.5h-.5l-.1-.2 .3-.3 .2 .3-.1 .1h-.2l-.2-.1z" fill="none" stroke="#c90d0c" stroke-width=".18"/>
<path d="M213.8 132.5l.2-.2h.3l.2 .2v.5l-.2 .2h-.3l-.3-.4h.1l.1-.3h.3l.3 .3-.3 .2h-.2l-.3-.2z" fill-rule="evenodd" fill="#c90d0c"/>
<path d="M213.8 132.5l.2-.2h.3l.2 .2v.5l-.2 .2h-.3l-.3-.4h.1l.1-.3h.3l.3 .3-.3 .2h-.2l-.3-.2z" fill="none" stroke="#c90d0c" stroke-width=".18"/>
<path d="M214 118.6h.3v.3h-.3v-.1h.2h-.2z" fill-rule="evenodd" fill="#c90d0c"/>
<path d="M214 118.6h.3v.3h-.3v-.1h.2h-.2z" fill="none" stroke="#c90d0c" stroke-width=".18"/>
<path d="M213.9 118.5h.5v.5l-.3 .1-.2-.1-.1-.2 .2-.1h.2l.1 .1-.1 .1h-.2l-.2-.1z" fill-rule="evenodd" fill="#c90d0c"/>
<path d="M213.9 118.5h.5v.5l-.3 .1-.2-.1-.1-.2 .2-.1h.2l.1 .1-.1 .1h-.2l-.2-.1z" fill="none" stroke="#c90d0c" stroke-width=".18"/>
<path d="M213.8 118.5l.2-.2h.3l.2 .2v.5l-.2 .2h-.3l-.3-.4 .3-.3h.2l.3 .3-.3 .3h-.2l-.3-.3z" fill-rule="evenodd" fill="#c90d0c"/>
<path d="M213.8 118.5l.2-.2h.3l.2 .2v.5l-.2 .2h-.3l-.3-.4 .3-.3h.2l.3 .3-.3 .3h-.2l-.3-.3z" fill="none" stroke="#c90d0c" stroke-width=".18"/>
<path d="M96.1 95.9v10.2h5M96.1 98.5h5" fill="none" stroke="#0dab76" stroke-width=".18"/>
<circle cx="96" cy="98.5" r=".51" fill="#0dab76"/>
<g fill="none" stroke="#0dab76" stroke-width=".18">
<path d="M96.1 101h5"/>
<circle cx="96" cy="98.5" r=".51"/>
</g>
<circle cx="96" cy="101" r=".51" fill="#0dab76"/>
<g fill="none" stroke="#0dab76" stroke-width=".18">
<path d="M96.1 103.5h5"/>
<circle cx="96" cy="101" r=".51"/>
</g>
<circle cx="96" cy="103.5" r=".51" fill="#0dab76"/>
<g fill="none" stroke="#0dab76" stroke-width=".18">
<path d="M22.4 98.5v2.5M52.9 98.5v2.5M37.6 101v-2.5h30.5v2.5"/>
<circle cx="96" cy="103.5" r=".51"/>
</g>
<circle cx="52.9" cy="98.5" r=".51" fill="#0dab76"/>
<g fill="none" stroke="#0dab76" stroke-width=".18">
<path d="M22.4 98.5h15.2"/>
<circle cx="52.9" cy="98.5" r=".51"/>
</g>
<circle cx="37.6" cy="98.5" r=".51" fill="#0dab76"/>
<g fill="none" stroke="#0dab76" stroke-width=".18">
<path d="M68.1 98.5h28"/>
<circle cx="37.6" cy="98.5" r=".51"/>
</g>
<circle cx="68.1" cy="98.5" r=".51" fill="#0dab76"/>
<circle cx="68.1" cy="98.5" r=".51" fill="none" stroke="#0dab76" stroke-width=".18"/>
<circle cx="96" cy="98.5" r=".51" fill="#0dab76"/>
<g fill="none" stroke="#0dab76" stroke-width=".18">
<path d="M157 73.1v2.5M141.8 98.5h5.1v15.2M146.9 93.4v2.5h-5.1M202.7 83.2v2.6h-2.5M141.8 111.2h5.1M35.1 126.4v2.5h2.5M118.9 126.4v2.5h2.6M118.9 159.4v2.5h2.6M35.1 184.8v2.5M118.9 184.8v2.5"/>
<circle cx="96" cy="98.5" r=".51"/>
</g>
<circle cx="146.8" cy="111.2" r=".51" fill="#0dab76"/>
<g fill="none" stroke="#0dab76" stroke-width=".18">
<path d="M141.8 108.6h5.1"/>
<circle cx="146.8" cy="111.2" r=".51"/>
</g>
<circle cx="146.8" cy="108.6" r=".51" fill="#0dab76"/>
<g fill="none" stroke="#0dab76" stroke-width=".18">
<path d="M141.8 106.1h5.1"/>
<circle cx="146.8" cy="108.6" r=".51"/>
</g>
<circle cx="146.8" cy="106.1" r=".51" fill="#0dab76"/>
<g fill="none" stroke="#0dab76" stroke-width=".18">
<path d="M141.8 103.5h5.1"/>
<circle cx="146.8" cy="106.1" r=".51"/>
</g>
<circle cx="146.8" cy="103.5" r=".51" fill="#0dab76"/>
<g fill="none" stroke="#0dab76" stroke-width=".18">
<path d="M22.4 108.6v5.1M37.6 108.6v2.6h30.5v-2.6M52.9 108.6v2.6"/>
<circle cx="146.8" cy="103.5" r=".51"/>
</g>
<circle cx="52.9" cy="111.2" r=".51" fill="#0dab76"/>
<g fill="none" stroke="#0dab76" stroke-width=".18">
<path d="M22.4 111.2h15.2"/>
<circle cx="52.9" cy="111.2" r=".51"/>
</g>
<circle cx="37.6" cy="111.2" r=".51" fill="#0dab76"/>
<circle cx="37.6" cy="111.2" r=".51" fill="none" stroke="#0dab76" stroke-width=".18"/>
<circle cx="22.4" cy="111.2" r=".51" fill="#0dab76"/>
<g fill="none" stroke="#0dab76" stroke-width=".18">
<path d="M157 95.9v2.6M200.2 90.8h30.4v2.6M91 111.2h-7.6v2.5M35.1 169.5h2.5M37.6 161.9h-2.5v10.2M35.1 194.9v2.6"/>
<circle cx="22.4" cy="111.2" r=".51"/>
</g>
<circle cx="35.1" cy="169.5" r=".51" fill="#0dab76"/>
<g fill="none" stroke="#0dab76" stroke-width=".18">
<path d="M35.1 167h2.5"/>
<circle cx="35.1" cy="169.5" r=".51"/>
</g>
<circle cx="35.1" cy="167" r=".51" fill="#0dab76"/>
<g fill="none" stroke="#0dab76" stroke-width=".18">
<path d="M35.1 164.5h2.5"/>
<circle cx="35.1" cy="167" r=".51"/>
</g>
<circle cx="35.1" cy="164.5" r=".51" fill="#0dab76"/>
<g fill="none" stroke="#0dab76" stroke-width=".18">
<path d="M118.9 164.5v7.6M118.9 169.5h2.6M118.9 194.9v2.6"/>
<circle cx="35.1" cy="164.5" r=".51"/>
</g>
<circle cx="118.9" cy="169.5" r=".51" fill="#0dab76"/>
<g fill="none" stroke="#0dab76" stroke-width=".18">
<path d="M118.9 167h2.6"/>
<circle cx="118.9" cy="169.5" r=".51"/>
</g>
<circle cx="118.9" cy="167" r=".51" fill="#0dab76"/>
<g fill="none" stroke="#0dab76" stroke-width=".18">
<path d="M141.8 85.8h15.2M157 83.2v5.1M98.6 111.2h2.5M118.9 164.5h2.6"/>
<circle cx="118.9" cy="167" r=".51"/>
</g>
<circle cx="157" cy="85.8" r=".51" fill="#0dab76"/>
<g fill="none" stroke="#0dab76" stroke-width=".18">
<path d="M111.3 29.9h17.8M190 22.3h17.8M190 24.8h17.8M32.6 57.8h17.7M32.6 55.3h17.7M111.3 47.7h17.8M111.3 50.2h17.8M32.6 60.4h17.7M157 85.8h2.6M200.2 95.9h15.2M200.2 88.3h15.2M200.2 93.4h15.2"/>
<path d="M200.2 98.5h15.2M27.5 134h10.1M27.5 131.5h10.1M111.3 134h10.2M111.3 131.5h10.2"/>
<circle cx="157" cy="85.8" r=".51"/>
</g>
<g font-size="5.4" fill="#c90d0c">
<text x="187" y="187.3">Power Management IC</text>
<text x="268.9" y="187.3">A</text>
<text x="202.5" y="193.7">CougSat-1: EPS</text>
<text x="252.7" y="193.7">68-0002</text>
<text x="203" y="200">Bradley L. Davis</text>
<text x="260.6" y="200">2.1.2</text>
<text x="193.5" y="206.4">7/16/2018 10:34 PM</text>
<text x="262.4" y="206.4">8/11</text>
</g>
<g font-size="3.6" fill="#c90d0c">
<text x="178.6" y="187.3">Title:</text>
<text x="244.6" y="187.3">Size:</text>
<text x="178.6" y="193.7">Project:</text>
<text x="244.6" y="193.7">SKU:</text>
<text x="178.6" y="200">Designer:</text>
<text x="244.6" y="200">Rev:</text>
<text x="178.6" y="206.4">Date:</text>
<text x="244.6" y="206.4">Page:</text>
</g>
<g font-size="2.5" fill="#808080">
<text x="22.5" y="19.4">U5A</text>
<text x="101.3" y="19.4">U5B</text>
<text x="179.9" y="19.4">U5C</text>
<text x="190.7" y="22.3">BUS_I2C0_SCL</text>
<text x="111.9" y="29.9">JTAG_TDO</text>
<text x="190.7" y="24.9">BUS_I2C0_SDA</text>
<text x="111.9" y="47.7">I2C_SCL</text>
<text x="111.9" y="50.2">I2C_SDA</text>
<text x="33.2" y="57.8">JTAG_TCK</text>
<text x="33.2" y="55.3">JTAG_TMS</text>
<text x="15.5" y="65.1">STM32L476RGT</text>
<text x="33.2" y="60.4">JTAG_TDI</text>
<text x="94.2" y="65.1">STM32L476RGT</text>
<text x="173" y="65.1">STM32L476RGT</text>
<text x="20.3" y="67.1">61-0002</text>
<text x="99.1" y="67.1">61-0002</text>
<text x="177.8" y="67.1">61-0002</text>
<text x="103.7" y="79.9">Note: Using interal oscillator</text>
<text x="116.5" y="82.8">U5BASE</text>
<text x="190" y="82.8">J6</text>
<text x="141.8" y="85.8">CTRL_RESET</text>
<text x="200.2" y="88.3">JTAG_TCK</text>
<text x="200.2" y="95.9">CTRL_RESET</text>
<text x="200.2" y="93.4">JTAG_TMS</text>
<text x="24.9" y="97.2">CAD Note: Decoupling</text>
<text x="200.2" y="98.5">JTAG_TDO</text>
<text x="186.1" y="107.2">SMD-6-R</text>
<text x="186.7" y="105.2">04-0004</text>
<text x="188.3" y="103.2">SWD</text>
<text x="112" y="115.9">STM32L476RGT</text>
<text x="116.8" y="117.9">61-0002</text>
<text x="189.4" y="118.4">U7E1</text>
<text x="217.3" y="118.4">U7E2</text>
<text x="195.6" y="123.7">VCC</text>
<text x="26.6" y="131.5">I2C_SDA</text>
<text x="48.7" y="126">U8</text>
<text x="110.5" y="131.5">I2C_SDA</text>
<text x="132.5" y="126">U6</text>
<text x="195.6" y="130.9">GND</text>
<text x="26.9" y="134">I2C_SCL</text>
<text x="110.7" y="134">I2C_SCL</text>
<text x="17.3" y="140.9">Note:</text>
<text x="17.3" y="143.6">Addr = 0x40 | R/W</text>
<text x="101.1" y="140.9">Note:</text>
<text x="101.1" y="143.6">Addr = 0x42 | R/W</text>
<text x="183.3" y="171.5">SN74LVC244AR</text>
<text x="188" y="173.5">28-0003</text>
<text x="211.2" y="171.5">SN74LVC244AR</text>
<text x="215.9" y="173.5">28-0003</text>
<text x="44.2" y="174.2">TCA9535R</text>
<text x="45.7" y="176.3">27-0001</text>
<text x="128" y="174.2">TCA9535R</text>
<text x="129.5" y="176.3">27-0001</text>
<text x="37.6" y="186.1">CAD Note: Decoupling</text>
<text x="121.5" y="186.1">CAD Note: Decoupling</text>
</g>
<text font-size="2.5" fill="#ffba08" x="111.3" y="102.8">add temp sensor here</text>
<g font-size="2.1" fill="#808080">
<text x="23.9" y="23.1">PA0</text>
<text x="30.4" y="21.9">14</text>
<text x="102.4" y="23.1">PB0</text>
<text x="109.1" y="21.9">26</text>
<text x="181" y="23.1">PC0</text>
<text x="187.8" y="21.9">8</text>
<text x="23.9" y="25.6">PA1</text>
<text x="23.9" y="28.2">PA2</text>
<text x="30.4" y="24.5">15</text>
<text x="30.4" y="27">16</text>
<text x="30.4" y="29.5">17</text>
<text x="102.4" y="25.6">PB1</text>
<text x="102.4" y="28.2">PB2</text>
<text x="109.1" y="24.5">27</text>
<text x="109.1" y="27">28</text>
<text x="109.1" y="29.5">55</text>
<text x="181" y="25.6">PC1</text>
<text x="181" y="28.2">PC2</text>
<text x="187.8" y="24.5">9</text>
<text x="187.8" y="27">10</text>
<text x="187.8" y="29.5">11</text>
<text x="23.9" y="30.7">PA3</text>
<text x="23.9" y="33.2">PA4</text>
<text x="23.9" y="35.8">PA5</text>
<text x="30.4" y="32.1">20</text>
<text x="30.4" y="34.6">21</text>
<text x="102.4" y="30.7">PB3</text>
<text x="102.4" y="33.2">PB4</text>
<text x="102.4" y="35.8">PB5</text>
<text x="109.1" y="32.1">56</text>
<text x="109.1" y="34.6">57</text>
<text x="181" y="30.7">PC3</text>
<text x="181" y="33.2">PC4</text>
<text x="181" y="35.8">PC5</text>
<text x="187.8" y="32.1">24</text>
<text x="187.8" y="34.6">25</text>
<text x="23.9" y="38.3">PA6</text>
<text x="23.9" y="40.8">PA7</text>
<text x="30.4" y="37.2">22</text>
<text x="30.4" y="39.7">23</text>
<text x="102.4" y="38.3">PB6</text>
<text x="102.4" y="40.8">PB7</text>
<text x="109.1" y="37.2">58</text>
<text x="109.1" y="39.7">59</text>
<text x="181" y="38.3">PC6</text>
<text x="181" y="40.8">PC7</text>
<text x="187.8" y="37.2">37</text>
<text x="187.8" y="39.7">38</text>
<text x="23.9" y="43.3">PA8</text>
<text x="23.9" y="45.9">PA9</text>
<text x="30.4" y="42.2">41</text>
<text x="30.4" y="44.8">42</text>
<text x="30.4" y="47.3">43</text>
<text x="102.4" y="43.3">PB8</text>
<text x="102.4" y="45.9">PB9</text>
<text x="109.1" y="42.2">61</text>
<text x="109.1" y="44.8">62</text>
<text x="109.1" y="47.3">29</text>
<text x="181" y="43.3">PC8</text>
<text x="181" y="45.9">PC9</text>
<text x="187.8" y="42.2">39</text>
<text x="187.8" y="44.8">40</text>
<text x="187.8" y="47.3">51</text>
<text x="22.7" y="48.4">PA10</text>
<text x="22.7" y="53.5">PA12</text>
<text x="22.9" y="51">PA11</text>
<text x="30.4" y="49.9">44</text>
<text x="30.4" y="52.4">45</text>
<text x="101.3" y="48.4">PB10</text>
<text x="101.3" y="53.5">PB12</text>
<text x="101.4" y="51">PB11</text>
<text x="109.1" y="49.9">30</text>
<text x="109.1" y="52.4">33</text>
<text x="179.8" y="48.4">PC10</text>
<text x="179.8" y="53.5">PC12</text>
<text x="180" y="51">PC11</text>
<text x="187.8" y="49.9">52</text>
<text x="187.8" y="52.4">53</text>
<text x="22.7" y="56">PA13</text>
<text x="22.7" y="58.6">PA14</text>
<text x="30.4" y="54.9">46</text>
<text x="30.4" y="57.5">49</text>
<text x="101.3" y="56">PB13</text>
<text x="101.3" y="58.6">PB14</text>
<text x="109.1" y="54.9">34</text>
<text x="109.1" y="57.5">35</text>
<text x="179.8" y="56">PC13</text>
<text x="179.8" y="58.6">PC14</text>
<text x="187.8" y="54.9">2</text>
<text x="187.8" y="57.5">3</text>
<text x="22.7" y="61.1">PA15</text>
<text x="30.4" y="60">50</text>
<text x="101.3" y="61.1">PB15</text>
<text x="109.1" y="60">36</text>
<text x="179.8" y="61.1">PC15</text>
<text x="187.8" y="60">4</text>
<text x="102.1" y="85.4">5</text>
<text x="102.1" y="88">6</text>
<text x="106" y="86.5">PH0-OSC_IN</text>
<text x="106" y="89.1">PH1-OSC_OUT</text>
<text x="131.1" y="86.5">NRST</text>
<text x="139.6" y="85.4">7</text>
<text x="186.8" y="86.5">VSENSE</text>
<text x="187.7" y="89.1">SWCLK</text>
<text x="198" y="85.4">1</text>
<text x="198" y="88">2</text>
<text x="102.1" y="93">1</text>
<text x="106" y="94.1">VBAT</text>
<text x="132.8" y="91.6">PD2</text>
<text x="139.6" y="95.6">13</text>
<text x="139.6" y="90.5">54</text>
<text x="188" y="94.1">SWDIO</text>
<text x="189.1" y="91.6">DGND</text>
<text x="198" y="90.5">3</text>
<text x="198" y="93">4</text>
<text x="198" y="95.6">5</text>
<text x="100.9" y="98.1">19</text>
<text x="100.9" y="100.7">32</text>
<text x="106" y="99.2">VDD</text>
<text x="106" y="101.8">VDD</text>
<text x="123.6" y="96.7">VDDA/VREF+</text>
<text x="124.3" y="99.2">VSSA/VREF-</text>
<text x="139.6" y="98.1">12</text>
<text x="190.1" y="99.2">SWO</text>
<text x="191" y="96.7">RST</text>
<text x="198" y="98.1">6</text>
<text x="100.9" y="105.7">48</text>
<text x="100.9" y="103.2">64</text>
<text x="106" y="106.8">VDDUSB</text>
<text x="106" y="104.3">VDD</text>
<text x="132.7" y="106.8">VSS</text>
<text x="132.7" y="104.3">VSS</text>
<text x="139.6" y="105.7">31</text>
<text x="139.6" y="103.2">18</text>
<text x="100.9" y="110.8">60</text>
<text x="106" y="111.9">BOOT0</text>
<text x="132.7" y="111.9">VSS</text>
<text x="132.7" y="109.4">VSS</text>
<text x="139.6" y="110.8">63</text>
<text x="139.6" y="108.2">47</text>
<text x="37.5" y="131.1">20</text>
<text x="37.5" y="128.6">21</text>
<text x="42.5" y="129.7">VCC</text>
<text x="54.4" y="129.7">P00</text>
<text x="60.8" y="128.6">1</text>
<text x="60.8" y="131.1">2</text>
<text x="121.2" y="131.1">20</text>
<text x="121.2" y="128.6">21</text>
<text x="126.3" y="129.7">VCC</text>
<text x="138.2" y="129.7">P00</text>
<text x="144.7" y="128.6">1</text>
<text x="144.7" y="131.1">2</text>
<text x="183.9" y="126">2</text>
<text x="198" y="126">18</text>
<text x="212.9" y="126">11</text>
<text x="225.9" y="126">9</text>
<text x="37.5" y="133.6">19</text>
<text x="37.5" y="136.2">22</text>
<text x="42.5" y="132.2">SDA</text>
<text x="42.5" y="134.8">SCL</text>
<text x="42.5" y="137.3">INT</text>
<text x="54.4" y="132.2">P01</text>
<text x="54.4" y="134.8">P02</text>
<text x="54.4" y="137.3">P03</text>
<text x="60.8" y="133.6">3</text>
<text x="60.8" y="136.2">4</text>
<text x="121.2" y="133.6">19</text>
<text x="121.2" y="136.2">22</text>
<text x="126.3" y="132.2">SDA</text>
<text x="126.3" y="134.8">SCL</text>
<text x="126.3" y="137.3">INT</text>
<text x="138.2" y="132.2">P01</text>
<text x="138.2" y="134.8">P02</text>
<text x="138.2" y="137.3">P03</text>
<text x="144.7" y="133.6">3</text>
<text x="144.7" y="136.2">4</text>
<text x="54.4" y="139.9">P04</text>
<text x="54.4" y="142.4">P05</text>
<text x="60.8" y="138.7">5</text>
<text x="60.8" y="141.3">6</text>
<text x="60.8" y="143.8">7</text>
<text x="138.2" y="139.9">P04</text>
<text x="138.2" y="142.4">P05</text>
<text x="144.7" y="138.7">5</text>
<text x="144.7" y="141.3">6</text>
<text x="144.7" y="143.8">7</text>
<text x="183.9" y="138.7">4</text>
<text x="198" y="138.7">16</text>
<text x="212.7" y="138.7">13</text>
<text x="225.9" y="138.7">7</text>
<text x="54.4" y="144.9">P06</text>
<text x="54.4" y="147.5">P07</text>
<text x="60.8" y="146.3">8</text>
<text x="138.2" y="144.9">P06</text>
<text x="138.2" y="147.5">P07</text>
<text x="144.7" y="146.3">8</text>
<text x="54.4" y="152.6">P10</text>
<text x="54.6" y="155.1">P11</text>
<text x="60.8" y="151.4">10</text>
<text x="60.8" y="154">11</text>
<text x="138.2" y="152.6">P10</text>
<text x="138.3" y="155.1">P11</text>
<text x="144.7" y="151.4">10</text>
<text x="144.7" y="154">11</text>
<text x="183.9" y="151.4">6</text>
<text x="198" y="151.4">14</text>
<text x="212.7" y="151.4">15</text>
<text x="225.9" y="151.4">5</text>
<text x="37.5" y="161.6">18</text>
<text x="54.4" y="157.6">P12</text>
<text x="54.4" y="160.1">P13</text>
<text x="60.8" y="156.5">12</text>
<text x="60.8" y="159">13</text>
<text x="60.8" y="161.6">14</text>
<text x="121.2" y="161.6">18</text>
<text x="138.2" y="157.6">P12</text>
<text x="138.2" y="160.1">P13</text>
<text x="144.7" y="156.5">12</text>
<text x="144.7" y="159">13</text>
<text x="144.7" y="161.6">14</text>
<text x="37.5" y="164.1">23</text>
<text x="37.5" y="166.7">24</text>
<text x="42.5" y="165.2">A1</text>
<text x="42.5" y="167.8">A2</text>
<text x="42.5" y="162.7">A0</text>
<text x="54.4" y="162.7">P14</text>
<text x="54.4" y="165.2">P15</text>
<text x="54.4" y="167.8">P16</text>
<text x="60.8" y="164.1">15</text>
<text x="60.8" y="166.7">16</text>
<text x="121.2" y="164.1">23</text>
<text x="121.2" y="166.7">24</text>
<text x="126.3" y="165.2">A1</text>
<text x="126.3" y="167.8">A2</text>
<text x="126.3" y="162.7">A0</text>
<text x="138.2" y="162.7">P14</text>
<text x="138.2" y="165.2">P15</text>
<text x="138.2" y="167.8">P16</text>
<text x="144.7" y="164.1">15</text>
<text x="144.7" y="166.7">16</text>
<text x="183.9" y="164.1">8</text>
<text x="198" y="164.1">12</text>
<text x="212.7" y="164.1">17</text>
<text x="225.9" y="164.1">3</text>
<text x="36.7" y="169.2">9*2</text>
<text x="42.5" y="170.3">DGND</text>
<text x="54.4" y="170.3">P17</text>
<text x="60.8" y="169.2">17</text>
<text x="120.4" y="169.2">9*2</text>
<text x="126.3" y="170.3">DGND</text>
<text x="138.2" y="170.3">P17</text>
<text x="144.7" y="169.2">17</text>
</g>
<g font-size="1.8" fill="#808080">
<text x="209.4" y="22.9">IN</text>
<text x="213.4" y="22.9">&lt;9xx</text>
<text x="209.5" y="25.5">BI</text>
<text x="213.4" y="25.5">&lt;9xx&gt;</text>
<text x="130.2" y="30.6">Out</text>
<text x="134.7" y="30.6">8B5&gt; 8xx&gt;</text>
<text x="130.2" y="48.3">Out</text>
<text x="130.8" y="50.8">BI</text>
<text x="134.7" y="48.3">3[A, B, B, C]2&gt; 8C1&gt; 8C3&gt; 9xx&gt; 10xx&gt;</text>
<text x="134.7" y="50.8">&lt;3[A, B, B, C]2&gt; &lt;8C1&gt; &lt;8C3&gt; &lt;9xx&gt; &lt;10xx&gt;</text>
<text x="52" y="58.5">IN</text>
<text x="52" y="55.9">BI</text>
<text x="55.9" y="55.9">&lt;8B5&gt; &lt;8xx</text>
<text x="55.9" y="58.5">&lt;8B5 &lt;8xx</text>
<text x="52" y="61">IN</text>
<text x="55.9" y="61">&lt;8xx</text>
<text x="155.2" y="70.1">3.3V</text>
<text x="158.3" y="77.8">100kΩ 0.1%</text>
<text x="158.3" y="76.2">R60</text>
<text x="158.3" y="80.8">1608</text>
<text x="158.3" y="82.3">1/8W</text>
<text x="158.3" y="83.9">±25ppm/°C</text>
<text x="158.3" y="79.3">21-1003</text>
<text x="200.9" y="80.3">3.3V</text>
<text x="159.8" y="88.9">C22</text>
<text x="161.2" y="86.4">IN</text>
<text x="165.2" y="86.4">&lt;8A5 &lt;9xx</text>
<text x="217" y="88.9">IN</text>
<text x="221" y="88.9">8A1&gt;</text>
<text x="94.2" y="93">3.3V</text>
<text x="145" y="90.5">3.3V</text>
<text x="159.8" y="92">11-103A</text>
<text x="159.8" y="93.5">1608</text>
<text x="159.8" y="95">50V</text>
<text x="159.8" y="90.5">10nF 10%</text>
<text x="217.1" y="94">BI</text>
<text x="221" y="94">&lt;8A1&gt;</text>
<text x="229" y="95.7">D</text>
<text x="25.2" y="101.6">C18</text>
<text x="40.4" y="101.6">C19</text>
<text x="55.7" y="101.6">C20</text>
<text x="70.9" y="101.6">C21</text>
<text x="155.4" y="100.8">D</text>
<text x="159.8" y="96.6">X7R</text>
<text x="216.5" y="99.1">Out</text>
<text x="217" y="96.6">IN</text>
<text x="221" y="96.6">8B4&gt;</text>
<text x="221" y="99.1">&lt;8A3</text>
<text x="25.2" y="104.7">11-104A</text>
<text x="25.2" y="106.2">1608</text>
<text x="25.2" y="107.7">50V</text>
<text x="25.2" y="103.2">100nF 10%</text>
<text x="40.4" y="103.2">100nF 10%</text>
<text x="40.4" y="104.7">11-104A</text>
<text x="40.4" y="106.2">1608</text>
<text x="40.4" y="107.7">50V</text>
<text x="55.7" y="103.2">100nF 10%</text>
<text x="55.7" y="104.7">11-104A</text>
<text x="55.7" y="106.2">1608</text>
<text x="55.7" y="107.7">50V</text>
<text x="70.9" y="103.2">100nF 10%</text>
<text x="70.9" y="104.7">11-104A</text>
<text x="70.9" y="106.2">1608</text>
<text x="70.9" y="107.7">50V</text>
<text x="25.2" y="109.3">X7R</text>
<text x="40.4" y="109.3">X7R</text>
<text x="55.7" y="109.3">X7R</text>
<text x="70.9" y="109.3">X7R</text>
<text x="85.9" y="113.8">0Ω &lt;20mΩ/1/10W</text>
<text x="93.2" y="109.8">R59</text>
<text x="20.7" y="116">D</text>
<text x="81.7" y="116">D</text>
<text x="90.6" y="115.4">1608/70°C Max 2A</text>
<text x="91.6" y="116.9">21-0000</text>
<text x="145.2" y="116">D</text>
<text x="33.3" y="123.5">3.3V</text>
<text x="117.1" y="123.5">3.3V</text>
<text x="16.6" y="132.1">&lt;8A3&gt;</text>
<text x="17.7" y="134.7">8A3&gt;</text>
<text x="24" y="134.7">IN</text>
<text x="24.1" y="132.1">BI</text>
<text x="101.5" y="132.1">8A3&gt;</text>
<text x="101.5" y="134.7">8A3&gt;</text>
<text x="107.9" y="134.7">IN</text>
<text x="107.9" y="132.1">BI</text>
<text x="117.1" y="156.5">3.3V</text>
<text x="33.4" y="174.4">D</text>
<text x="117.3" y="174.4">D</text>
<text x="33.3" y="181.9">3.3V</text>
<text x="117.1" y="181.9">3.3V</text>
<text x="37.9" y="191">11-104A</text>
<text x="37.9" y="189.5">100nF 10%</text>
<text x="37.9" y="188">C23</text>
<text x="121.7" y="191">11-104A</text>
<text x="121.7" y="189.5">100nF 10%</text>
<text x="121.7" y="188">C24</text>
<text x="37.9" y="192.5">1608</text>
<text x="37.9" y="194.1">50V</text>
<text x="37.9" y="195.6">X7R</text>
<text x="121.7" y="192.5">1608</text>
<text x="121.7" y="194.1">50V</text>
<text x="121.7" y="195.6">X7R</text>
<text x="33.4" y="199.8">D</text>
<text x="117.3" y="199.8">D</text>
</g>
</svg>
